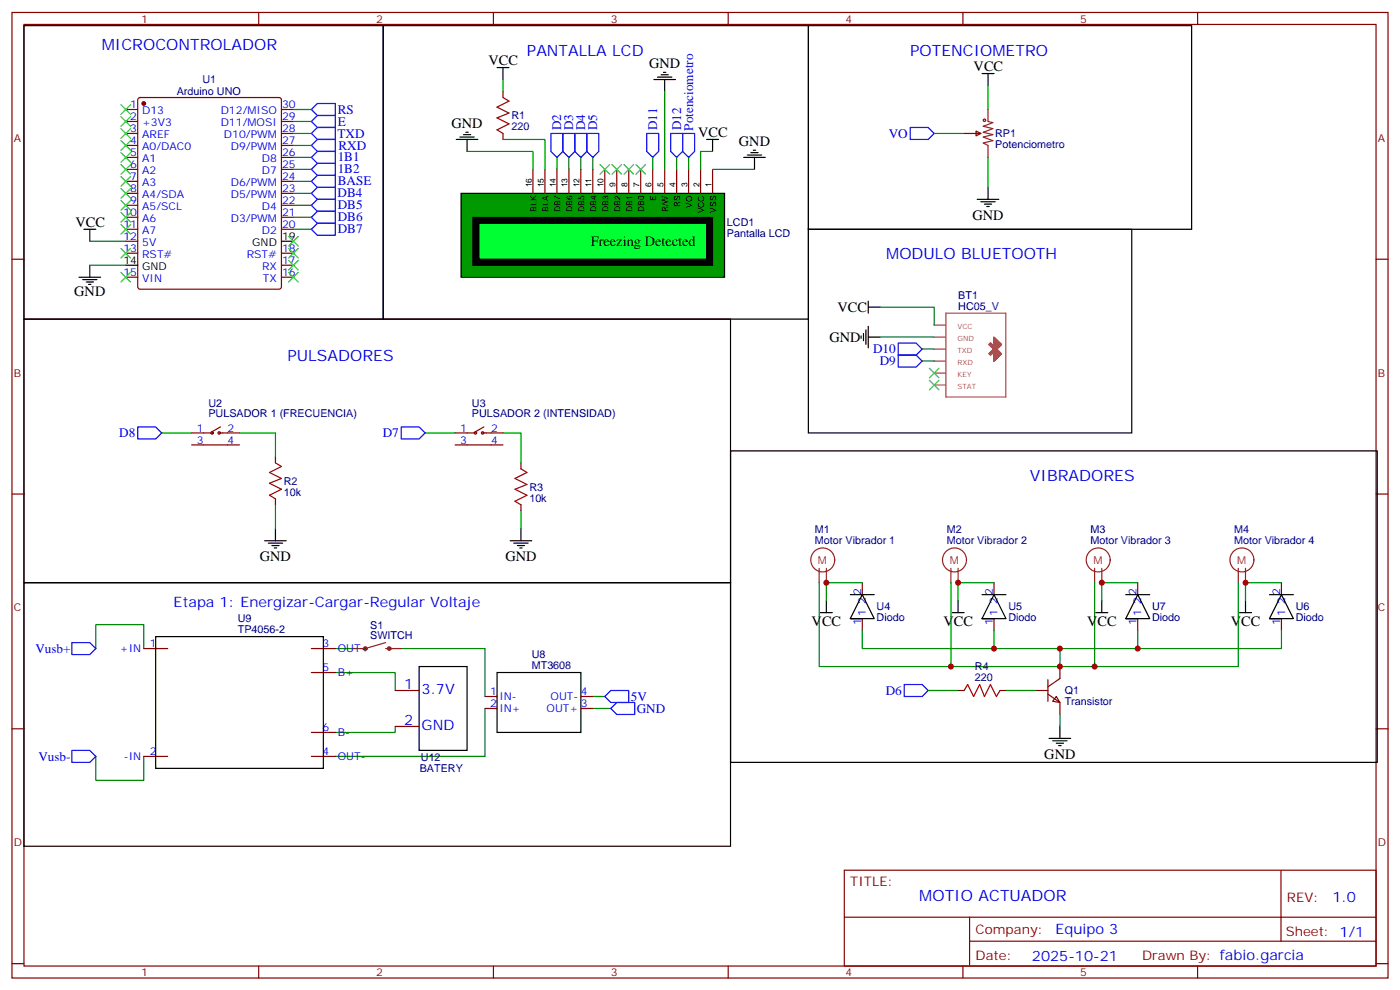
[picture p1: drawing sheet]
<svg xmlns="http://www.w3.org/2000/svg" width="412mm" height="292mm" viewBox="0 0 412 292" stroke-linecap="round" stroke-linejoin="round" font-family="sans-serif">
<g fill="none" stroke="#870000" stroke-width=".35">
<path d="M3.5 3.7h405.4v284.3h-405.4zM7.1 7.2h398.2v277.3h-398.2zM76.2 3.7v3.5M145.3 3.7v3.5M214.5 3.7v3.5M283.6 3.7v3.5M352.8 3.7v3.5M3.5 76.3h3.6M405.3 76.3h3.6M3.5 145.5h3.6M405.3 145.5h3.6M3.5 214.6h3.6"/>
<path d="M405.3 214.6h3.6M248.7 256.3h156.6v28.2h-156.6zM377.3 256.3v20.9M248.7 270.1h156.5M285.6 277.2h119.6M285.6 270.1v14.1M3.5 283.8h3.6M76.2 284.5v3.5M145.3 284.5v3.5M214.5 284.5v3.5M283.6 284.5v3.5M352.8 284.5v3.5"/>
<path d="M405.3 283.8h3.6"/>
</g>
<path d="M135.8 56.9h77.6v24.7h-77.6z" fill="#090" stroke="#000" stroke-width=".35"/>
<g fill="none" stroke="#870000" stroke-width=".35">
<path d="M157 49.9v7M160.5 49.9v7M164 49.9v7M167.6 49.9v7M171.1 49.9v7M174.6 49.9v7M178.2 49.9v7M181.7 49.9v7M185.2 49.9v7M188.7 49.9v7M192.3 49.9v7M195.8 49.9v7"/>
<path d="M199.3 49.9v7M202.8 49.9v7M206.4 49.9v7M209.9 49.9v7"/>
</g>
<path d="M139.3 64h70.6v14.1h-70.6z" fill="#000" stroke="#000" stroke-width=".35"/>
<path d="M141.1 65.8h67v10.5h-67z" fill="none" stroke="#000" stroke-width=".35"/>
<path d="M141.1 65.8h67v10.5h-67z" fill="#0f3" stroke="#000" stroke-width=".35"/>
<g fill="none" stroke="#870000" stroke-width=".35">
<path d="M37 32.2h3.6M37 35.8h3.6M37 39.3h3.6M40.8 28.9l.5-.2h40.9l.5 .2 .2 .5v55.1l-.2 .5-.5 .2h-40.9l-.5-.3-.2-.4v-55.1zM82.9 32.2h3.5M82.9 35.8h3.5M82.9 39.3h3.5M148.2 27v1.7M148.2 39.3v1.8M284 39.3h4.9M287.5 38.6l1.4 .7-1.4 .7zM37 42.8h3.6"/>
<path d="M37 46.4h3.6M37 49.9h3.6M37 53.4h3.6M37 56.9h3.6M82.9 42.8h3.5M82.9 46.4h3.5M82.9 49.9h3.5M82.9 53.4h3.5M82.9 56.9h3.5M37 60.5h3.6M37 64h3.6M37 67.5h3.6"/>
<path d="M37 71h3.6M37 74.6h3.6M82.9 60.5h3.5M82.9 64h3.5M82.9 67.5h3.5M82.9 74.6h3.5M82.9 78.1h3.5M37 81.6h3.6M82.9 81.6h3.5M56.4 131h14.2M56.4 127.5h6M64.6 127.5h6"/>
<path d="M64.9 125.7l-2.5 1.4M81.1 134.5v1.8M134.1 131h14.1M134.1 127.5h6M142.2 127.5h6M142.5 125.7l-2.4 1.4M153.5 136.3v1.8M81.1 146.9v1.8M153.5 148.7v1.7M254 171.6v3.5M292.8 171.6v3.5M335.1 171.6v3.5"/>
<path d="M377.5 171.6v3.5M42.3 191h7.1M91.7 191h7.1M91.7 198h7.1M254 182.2v3.5M292.8 182.2v3.5M312.2 196.3v3.5l-3.5 2.5M335.1 182.2v3.5M377.5 182.2v3.5M91.7 215.7h7.1M116.4 203.3h7.1M116.4 213.9h7.1"/>
<path d="M142.9 205.1h3.5M142.9 208.6h3.5M171.1 205.1h3.5M171.1 208.6h3.5M282.2 203.3h1.8M294.6 203.3h1.7M305.2 203.3h3.5M308.7 200.2v6.3M308.7 204.4l3.5 2.5v3.5M311.1 205.1l1.1 1.8-2.1-.4zM42.3 222.7h7.1M91.7 222.7h7.1"/>
<circle cx="62.4" cy="127.5" r=".35"/>
<circle cx="64.6" cy="127.5" r=".35"/>
<circle cx="140.1" cy="127.5" r=".35"/>
<circle cx="142.2" cy="127.5" r=".35"/>
</g>
<circle cx="42.3" cy="30.5" r=".53" fill="#870000" stroke="#870000" stroke-width=".35"/>
<g fill="none" stroke="#000" stroke-width=".35">
<path d="M7.1 7.5h105.8v86.5h-105.8zM112.9 7.5h125.2v86.5h-125.2zM146.4 19.9h3.5M148.2 19.9v3.5M238.1 7.5h112.9v60h-112.9zM136.5 39.7h2.1M137.2 38.9h.7M192.6 23.4h6.4M193.7 22.7h4.2M194.7 22h2.1M195.4 21.3h.7M195.8 23.4v3.6"/>
<path d="M289.3 21.7h3.5M291 21.7v3.5M134.4 41.1h6.4M135.5 40.4h4.2M137.6 41.1v3.5M208.1 41.1h3.6M209.9 41.1v3.5M219.1 46.4h6.3M220.1 45.6h4.3M221.2 44.9h2.1M221.9 44.2h.7M222.2 46.4v3.5"/>
<path d="M287.9 58.7h6.3M288.9 59.4h4.3M291 55.2v3.5M24.7 67.5h3.5M26.5 67.5v3.5M26.5 78.1v3.5M37 78.1h3.6M82.9 71h3.5M238.1 67.5h95.3v60h-95.3zM290 60.1h2.1M290.7 60.8h.7M7.1 94h208.1v77.6h-208.1z"/>
<path d="M23.3 81.6h6.3M24.3 82.3h4.3M25.4 83h2.1M26.1 83.7h.7M253.6 98.9v.7M254.4 98.2v2.1M255.1 97.2v4.2M255.8 99.3h3.5M255.8 88.7v3.5M255.8 96.1v6.3M255.8 90.5h3.5M215.2 132.8h190.5v91.7h-190.5z"/>
<path d="M78 159.2h6.3M79 159.9h4.3M81.1 155.7v3.5M150.3 159.2h6.3M151.3 159.9h4.3M153.5 155.7v3.5M7.1 171.6h208.1v77.6h-208.1zM80.1 160.7h2.1M80.8 161.4h.7M152.4 160.7h2.1M153.1 161.4h.7M243.4 176.9v3.5"/>
<path d="M250.5 175.1h7M282.2 176.9v3.5M289.3 175.1h7M324.6 176.9v3.5M331.6 175.1h7.1M366.9 176.9v3.5M373.9 175.1h7.1M45.9 187.5h49.3v38.8h-49.3zM123.5 196.3h14.1v24.7h-14.1zM146.4 198h24.7v17.7h-24.7zM241.7 180.4h3.5M250.5 182.2h7l-3.5-7.1-3.5 7.1h3.5"/>
<path d="M280.5 180.4h3.5M289.3 182.2h7l-3.5-7.1-3.5 7.1h3.5M322.8 180.4h3.5M331.6 182.2h7.1l-3.6-7.1-3.5 7.1h3.5M365.1 180.4h3.6M373.9 182.2h7.1l-3.5-7.1-3.6 7.1h3.6M309 217.5h6.4M310.1 218.2h4.2M311.1 218.9h2.2M311.9 219.6h.7M312.2 213.9v3.6"/>
</g>
<g fill="none" stroke="#8c2424" stroke-width=".35">
<path d="M291 32.2v3.6l1.5 .3-2.9 1.1 2.9 .7-2.9 1 2.9 .8-2.9 .7 2.9 1-2.9 .7 1.4 .7v3.6M241.3 167.4v4.2M243.4 167.4v4.2M280.1 167.4v4.2M282.2 167.4v4.2M322.4 167.4v4.2M324.6 167.4v4.2M364.8 167.4v4.2M366.9 167.4v4.2M113.6 189.2l-6 1.8h-3.5M113.6 191h4.6"/>
<circle cx="242.4" cy="164.9" r="3.5"/>
<circle cx="281.2" cy="164.9" r="3.5"/>
<circle cx="323.5" cy="164.9" r="3.5"/>
<circle cx="365.8" cy="164.9" r="3.5"/>
</g>
<g fill="none" stroke="#a10000" stroke-width=".35">
<path d="M148.2 28.7l1.7 1.1-3.5 1.7 3.5 1.8-3.5 1.4 3.5 1.8-3.5 1.7 1.8 1.1M81.1 136.3l1.8 1.1-3.5 1.7 3.5 1.8-3.5 1.4 3.5 1.8-3.5 1.7 1.7 1.1M153.5 138.1l1.7 1-3.5 1.8 3.5 1.8-3.5 1.4 3.5 1.7-3.5 1.8 1.8 1.1M284 203.3l1-1.7 1.8 3.5 1.8-3.5 1.4 3.5 1.7-3.5 1.8 3.5 1.1-1.8"/>
<circle cx="290" cy="35.4" r=".35"/>
</g>
<g fill="none" stroke="#008700" stroke-width=".35">
<path d="M86.4 32.2h5.3M86.4 35.8h5.3M86.4 39.3h5.3M148.2 23.4v3.6M195.8 27v22.9M275.2 39.3h8.8M291 25.2v7M86.4 46.4h5.3M86.4 49.9h5.3M86.4 56.9h5.3M86.4 53.4h5.3M86.4 42.8h5.3"/>
<path d="M137.6 44.6h19.4v5.3M148.2 41.1h12.3v8.8M164 46.4v3.5M167.6 46.4v3.5M171.1 46.4v3.5M174.6 46.4v3.5M192.3 46.4v3.5M199.3 46.4v3.5M202.8 46.4v3.5M209.9 44.6h-3.5v5.3M209.9 49.9h12.3M291 46.4v8.8"/>
<path d="M26.5 78.1h10.5M26.5 71h10.5M86.4 60.5h5.3M86.4 64h5.3M86.4 67.5h5.3M259.3 90.5h15.9v5.2M259.3 99.3h15.9M271.6 102.8h3.6M271.6 106.3h3.6M47.6 127.5h8.8M70.6 127.5h10.5v7M125.2 127.5h8.9"/>
<path d="M148.2 127.5h5.3v8.8M81.1 148.7v7M153.5 150.4v5.3M241.3 171.6v24.7h81.1v-24.7M254 171.6h-10.6v5.3M280.1 171.6v24.7M292.8 171.6h-10.6v5.3M335.1 171.6h-10.5v5.3M364.8 171.6v24.7h-42.4M377.5 171.6h-10.6v5.3M28.2 191v-7.1h14.1v7.1M98.8 198h17.6v5.3"/>
<path d="M98.8 191h5.3M118.2 191h24.7v14.1M254 185.7v5.3h58.2M292.8 185.7v5.3M335.1 185.7v5.3h-22.9v5.3M377.5 185.7v5.3h-42.4M116.4 213.9v1.8h-17.6M142.9 208.6v14.1h-44.1M174.6 208.6h5.3M174.6 205.1h3.6M273.4 203.3h8.8M296.3 203.3h8.9"/>
<path d="M312.2 210.4v3.5M28.2 222.7v7.1h14.1v-7.1"/>
</g>
<g fill="none" stroke="#00f" stroke-width=".35">
<path d="M91.7 39.3l1.8-1.8h5.3v3.6h-5.3zM93.5 30.5h5.3v3.5h-5.3l-1.8-1.8zM93.5 34h5.3v3.5h-5.3l-1.8-1.7zM162.3 39.3h3.5v5.3l-1.8 1.8-1.7-1.8zM165.8 39.3h3.5v5.3l-1.7 1.8-1.8-1.8zM169.3 39.3h3.6v5.3l-1.8 1.8-1.8-1.8zM172.9 39.3h3.5v5.3l-1.8 1.8-1.7-1.8zM190.5 39.3h3.5v5.3l-1.7 1.8-1.8-1.8zM197.6 39.3h3.5v5.3l-1.8 1.8-1.7-1.8zM201.1 39.3h3.5v5.3l-1.8 1.8-1.7-1.8zM268.1 37.5h5.3l1.8 1.8-1.8 1.8h-5.3zM91.7 46.4l1.8-1.8h5.3v3.5h-5.3z"/>
<path d="M91.7 49.9l1.8-1.8h5.3v3.5h-5.3zM91.7 56.9l1.8-1.7h5.3v3.5h-5.3zM91.7 53.4l1.8-1.8h5.3v3.6h-5.3zM91.7 42.8l1.8-1.7h5.3v3.5h-5.3zM91.7 60.5l1.8-1.8h5.3v3.5h-5.3zM91.7 64l1.8-1.8h5.3v3.6h-5.3zM93.5 65.8h5.3v3.5h-5.3l-1.8-1.8zM264.6 101h5.3l1.7 1.8-1.7 1.8h-5.3zM264.6 104.6h5.3l1.7 1.7-1.7 1.8h-5.3zM40.6 125.7h5.3l1.7 1.8-1.7 1.8h-5.3zM118.2 125.7h5.3l1.7 1.8-1.7 1.8h-5.3zM21.2 189.2h5.3l1.7 1.8-1.7 1.8h-5.3z"/>
<path d="M178.2 205.1l1.7-1.8h5.3v3.6h-5.3zM179.9 208.6l1.8-1.7h5.3v3.5h-5.3zM266.3 201.6h5.3l1.8 1.7-1.8 1.8h-5.3zM21.2 221h5.3l1.7 1.7-1.7 1.8h-5.3z"/>
</g>
<g fill="none" stroke="#3c3" stroke-width=".35">
<path d="M35.6 37.9l2.9 2.8M35.6 34.4l2.9 2.8M35.6 30.8l2.9 2.9M38.5 37.9l-2.9 2.8M38.5 34.4l-2.9 2.8M38.5 30.8l-2.9 2.9M35.6 59.1l2.9 2.8M35.6 55.5l2.9 2.8M35.6 52l2.9 2.8M35.6 48.5l2.9 2.8M35.6 44.9l2.9 2.9M35.6 41.4l2.9 2.8"/>
<path d="M38.5 59.1l-2.9 2.8M38.5 55.5l-2.9 2.8M38.5 52l-2.9 2.8M38.5 48.5l-2.9 2.8M38.5 44.9l-2.9 2.9M38.5 41.4l-2.9 2.8M176.7 48.5l2.9 2.8M179.6 48.5l-2.9 2.8M180.3 48.5l2.8 2.8M183.1 48.5l-2.8 2.8M183.8 48.5l2.8 2.8M186.6 48.5l-2.8 2.8"/>
<path d="M187.3 48.5l2.8 2.8M190.1 48.5l-2.8 2.8M35.6 73.2l2.9 2.8M35.6 66.1l2.9 2.8M35.6 62.6l2.9 2.8M38.5 73.2l-2.9 2.8M38.5 66.1l-2.9 2.8M38.5 62.6l-2.9 2.8M85 76.7l2.8 2.8M85 73.2l2.8 2.8M85 69.6l2.8 2.9M87.8 76.7l-2.8 2.8"/>
<path d="M87.8 73.2l-2.8 2.8M87.8 69.6l-2.8 2.9M35.6 80.2l2.9 2.8M38.5 80.2l-2.9 2.8M85 80.2l2.8 2.8M87.8 80.2l-2.8 2.8M273.8 108.4l2.8 2.9M273.8 112l2.8 2.8M276.6 108.4l-2.8 2.9M276.6 112l-2.8 2.8"/>
</g>
<g fill="#a64a4a" stroke="#a64a4a" stroke-width=".29">
<path d="M292.8 106.2h.1z"/>
<path d="M292.8 106.1l.1 .1z"/>
<path d="M292.8 106.1h.2z"/>
<path d="M292.8 106l.2 .1z"/>
<path d="M292.8 106h.2z"/>
<path d="M292.8 106h.3z"/>
<path d="M292.8 105.9l.3 .1z"/>
<path d="M292.8 105.9h.3z"/>
<path d="M292.8 105.9h.4z"/>
<path d="M292.8 105.8l.4 .1z"/>
<path d="M292.8 105.8h.5z"/>
<path d="M292.8 105.7l.5 .1z"/>
<path d="M292.8 105.7h.5z"/>
<path d="M292.8 105.7h.6z"/>
<path d="M292.8 105.6l.6 .1z"/>
<path d="M292.8 105.6h.6z"/>
<path d="M292.8 105.6h.7z"/>
<path d="M292.8 105.5l.7 .1z"/>
<path d="M292.8 105.5h.7z"/>
<path d="M292.8 105.5h.8z"/>
<path d="M292.8 105.4l.8 .1z"/>
<path d="M292.8 105.4h.9z"/>
<path d="M292.8 105.3l.9 .1z"/>
<path d="M292.8 105.3h.9z"/>
<path d="M292.8 105.3h1z"/>
<path d="M292.8 105.2l1 .1z"/>
<path d="M292.8 105.2h1z"/>
<path d="M292.8 105.2h1.1z"/>
<path d="M292.8 105.1l1.1 .1z"/>
<path d="M292.8 105.1h1.1z"/>
<path d="M292.8 105.1h1.2z"/>
<path d="M292.8 105l1.2 .1z"/>
<path d="M292.8 105h1.3z"/>
<path d="M292.8 104.9l1.3 .1z"/>
<path d="M292.8 104.9h.5z"/>
<path d="M293.3 104.9h.8z"/>
<path d="M293.4 104.9h.8z"/>
<path d="M292.8 104.8l.5 .1z"/>
<path d="M293.4 104.8l.8 .1z"/>
<path d="M292.8 104.8h.5z"/>
<path d="M293.4 104.8h.8z"/>
<path d="M293.5 104.8h.7z"/>
<path d="M293.5 104.8h.8z"/>
<path d="M292.8 104.7l.5 .1z"/>
<path d="M293.5 104.7l.8 .1z"/>
<path d="M292.8 104.7h.5z"/>
<path d="M293.6 104.7h.7z"/>
<path d="M293.6 104.7h.8z"/>
<path d="M292.8 104.6l.5 .1z"/>
<path d="M293.6 104.6l.8 .1z"/>
<path d="M292.8 104.6h.5z"/>
<path d="M293.7 104.6h.7z"/>
<path d="M293.7 104.6h.8z"/>
<path d="M292.8 104.5l.5 .1z"/>
<path d="M293.7 104.5l.8 .1z"/>
<path d="M292.8 104.5h.5z"/>
<path d="M293.8 104.5h.7z"/>
<path d="M293.8 104.5h.8z"/>
<path d="M292.8 104.4l.5 .1z"/>
<path d="M293.8 104.4l.8 .1z"/>
<path d="M291.7 104.4h.2z"/>
<path d="M292.8 104.4h.5z"/>
<path d="M293.8 104.4h.8z"/>
<path d="M293.9 104.4h.7z"/>
<path d="M293.9 104.4h.8z"/>
<path d="M291.6 104.4h.3z"/>
<path d="M291.6 104.3l.3 .1z"/>
<path d="M292.8 104.3l.5 .1z"/>
<path d="M293.9 104.3l.8 .1z"/>
<path d="M291.6 104.3h.4z"/>
<path d="M292.8 104.3h.5z"/>
<path d="M293.9 104.3h.8z"/>
<path d="M294 104.3h.7z"/>
<path d="M294 104.3h.8z"/>
<path d="M291.5 104.3h.5z"/>
<path d="M291.5 104.2l.6 .1z"/>
<path d="M292.8 104.2l.5 .1z"/>
<path d="M294 104.2l.8 .1z"/>
<path d="M291.5 104.2h.6z"/>
<path d="M292.8 104.2h.5z"/>
<path d="M294.1 104.2h.7z"/>
<path d="M294.1 104.2h.8z"/>
<path d="M291.4 104.2h.7z"/>
<path d="M291.4 104.1l.7 .1z"/>
<path d="M292.8 104.1l.5 .1z"/>
<path d="M294.1 104.1l.8 .1z"/>
<path d="M291.4 104.1h.8z"/>
<path d="M292.8 104.1h.5z"/>
<path d="M294.1 104.1h.8z"/>
<path d="M294 104.1h.8z"/>
<path d="M291.4 104l.8 .1z"/>
<path d="M292.8 104l.5 .1z"/>
<path d="M294 104l.8 .1z"/>
<path d="M291.5 104h.8z"/>
<path d="M292.8 104h.5z"/>
<path d="M294 104h.8z"/>
<path d="M293.9 104h.8z"/>
<path d="M291.5 103.9l.8 .1z"/>
<path d="M292.8 103.9l.5 .1z"/>
<path d="M293.9 103.9l.8 .1z"/>
<path d="M291.6 103.9h.8z"/>
<path d="M292.8 103.9h.5z"/>
<path d="M293.9 103.9h.8z"/>
<path d="M293.8 103.9h.8z"/>
<path d="M291.6 103.9h.9z"/>
<path d="M291.7 103.8l.8 .1z"/>
<path d="M292.8 103.8l.5 .1z"/>
<path d="M293.8 103.8l.8 .1z"/>
<path d="M291.7 103.8h.8z"/>
<path d="M292.8 103.8h.5z"/>
<path d="M293.8 103.8h.8z"/>
<path d="M293.7 103.8h.8z"/>
<path d="M291.7 103.8h.9z"/>
<path d="M291.8 103.7l.8 .1z"/>
<path d="M292.8 103.7l.5 .1z"/>
<path d="M293.7 103.7l.8 .1z"/>
<path d="M291.8 103.7h.8z"/>
<path d="M292.8 103.7h.5z"/>
<path d="M293.7 103.7h.8z"/>
<path d="M293.6 103.7h.8z"/>
<path d="M291.8 103.7h.9z"/>
<path d="M291.8 103.6l.9 .1z"/>
<path d="M292.8 103.6l.5 .1z"/>
<path d="M293.6 103.6l.8 .1z"/>
<path d="M291.9 103.6h.8z"/>
<path d="M292.8 103.6h.5z"/>
<path d="M293.6 103.6h.8z"/>
<path d="M293.5 103.6h.8z"/>
<path d="M291.9 103.6h1.4z"/>
<path d="M292 103.6h1.3z"/>
<path d="M292 103.5l1.3 .1z"/>
<path d="M293.5 103.5l.8 .1z"/>
<path d="M292 103.5h1.3z"/>
<path d="M293.5 103.5h.8z"/>
<path d="M293.4 103.5h.8z"/>
<path d="M292.1 103.5h1.2z"/>
<path d="M292.1 103.4l1.2 .1z"/>
<path d="M293.4 103.4l.8 .1z"/>
<path d="M292.1 103.4h1.2z"/>
<path d="M293.4 103.4h.8z"/>
<path d="M293.3 103.4h.8z"/>
<path d="M292.1 103.4h2z"/>
<path d="M292.2 103.3l1.9 .1z"/>
<path d="M292.2 103.3h1.9z"/>
<path d="M292.2 103.3h1.8z"/>
<path d="M292.3 103.2l1.7 .1z"/>
<path d="M292.3 103.2h1.7z"/>
<path d="M292.3 103.2h1.6z"/>
<path d="M292.4 103.2h1.5z"/>
<path d="M292.4 103.1l1.5 .1z"/>
<path d="M292.4 103.1h1.5z"/>
<path d="M292.4 103.1h1.4z"/>
<path d="M292.5 103.1h1.3z"/>
<path d="M292.5 103l1.3 .1z"/>
<path d="M292.5 103h1.3z"/>
<path d="M292.5 103h1.2z"/>
<path d="M292.6 103h1.1z"/>
<path d="M292.6 102.9l1.1 .1z"/>
<path d="M292.6 102.9h1.1z"/>
<path d="M292.6 102.9h1z"/>
<path d="M292.7 102.9h.9z"/>
<path d="M292.7 102.8l.9 .1z"/>
<path d="M292.7 102.8h.9z"/>
<path d="M292.7 102.8h.8z"/>
<path d="M292.7 102.7l.9 .1z"/>
<path d="M292.7 102.7h.9z"/>
<path d="M292.6 102.7h1z"/>
<path d="M292.6 102.7h1.1z"/>
<path d="M292.6 102.6l1.1 .1z"/>
<path d="M292.6 102.6h1.1z"/>
<path d="M292.5 102.6h1.3z"/>
<path d="M292.5 102.5l1.3 .1z"/>
<path d="M292.5 102.5h1.3z"/>
<path d="M292.4 102.5h1.4z"/>
<path d="M292.4 102.5h1.5z"/>
<path d="M292.4 102.4l1.5 .1z"/>
<path d="M292.4 102.4h1.5z"/>
<path d="M292.3 102.4h1.6z"/>
<path d="M292.3 102.4h1.7z"/>
<path d="M292.3 102.3l1.7 .1z"/>
<path d="M292.3 102.3h1.7z"/>
<path d="M292.2 102.3h1.8z"/>
<path d="M292.2 102.3h1.9z"/>
<path d="M292.2 102.2l1.9 .1z"/>
<path d="M292.2 102.2h1.9z"/>
<path d="M292.1 102.2h2z"/>
<path d="M292.1 102.2h1.2z"/>
<path d="M293.3 102.2h.8z"/>
<path d="M293.3 102.2h.9z"/>
<path d="M293.4 102.2h.8z"/>
<path d="M292.1 102.1l1.2 .1z"/>
<path d="M293.4 102.1l.8 .1z"/>
<path d="M292.1 102.1h1.2z"/>
<path d="M293.4 102.1h.8z"/>
<path d="M292 102.1h1.3z"/>
<path d="M293.4 102.1h.9z"/>
<path d="M293.5 102.1h.8z"/>
<path d="M292 102l1.3 .1z"/>
<path d="M293.5 102l.8 .1z"/>
<path d="M292 102h1.3z"/>
<path d="M293.5 102h.8z"/>
<path d="M291.9 102h1.4z"/>
<path d="M291.9 102h.8z"/>
<path d="M292.8 102h.5z"/>
<path d="M293.5 102h.9z"/>
<path d="M293.6 102h.8z"/>
<path d="M291.9 101.9l.8 .1z"/>
<path d="M292.8 101.9l.5 .1z"/>
<path d="M293.6 101.9l.8 .1z"/>
<path d="M291.9 101.9h.8z"/>
<path d="M292.8 101.9h.5z"/>
<path d="M293.6 101.9h.8z"/>
<path d="M291.8 101.9h.8z"/>
<path d="M293.7 101.9h.8z"/>
<path d="M291.8 101.8l.8 .1z"/>
<path d="M292.8 101.8l.5 .1z"/>
<path d="M293.7 101.8l.8 .1z"/>
<path d="M291.8 101.8h.8z"/>
<path d="M292.8 101.8h.5z"/>
<path d="M293.7 101.8h.8z"/>
<path d="M291.7 101.8h.8z"/>
<path d="M293.8 101.8h.8z"/>
<path d="M291.7 101.7l.8 .1z"/>
<path d="M292.8 101.7l.5 .1z"/>
<path d="M293.8 101.7l.8 .1z"/>
<path d="M291.7 101.7h.8z"/>
<path d="M292.8 101.7h.5z"/>
<path d="M293.8 101.7h.8z"/>
<path d="M291.6 101.7h.8z"/>
<path d="M293.8 101.7h.9z"/>
<path d="M293.9 101.7h.8z"/>
<path d="M291.6 101.6l.8 .1z"/>
<path d="M292.8 101.6l.5 .1z"/>
<path d="M293.9 101.6l.8 .1z"/>
<path d="M291.6 101.6h.8z"/>
<path d="M292.8 101.6h.5z"/>
<path d="M293.9 101.6h.8z"/>
<path d="M291.5 101.6h.8z"/>
<path d="M293.9 101.6h.9z"/>
<path d="M294 101.6h.8z"/>
<path d="M291.5 101.5l.8 .1z"/>
<path d="M292.8 101.5l.5 .1z"/>
<path d="M294 101.5l.8 .1z"/>
<path d="M291.5 101.5h.8z"/>
<path d="M292.8 101.5h.5z"/>
<path d="M294 101.5h.8z"/>
<path d="M291.4 101.5h.8z"/>
<path d="M294 101.5h.9z"/>
<path d="M294.1 101.5h.8z"/>
<path d="M291.4 101.4l.8 .1z"/>
<path d="M292.8 101.4l.5 .1z"/>
<path d="M294.1 101.4l.8 .1z"/>
<path d="M291.4 101.4h.8z"/>
<path d="M292.8 101.4h.5z"/>
<path d="M294.1 101.4h.8z"/>
<path d="M291.4 101.4h.7z"/>
<path d="M294 101.4h.8z"/>
<path d="M291.5 101.3l.6 .1z"/>
<path d="M292.8 101.3l.5 .1z"/>
<path d="M294 101.3l.8 .1z"/>
<path d="M291.5 101.3h.6z"/>
<path d="M292.8 101.3h.5z"/>
<path d="M294 101.3h.8z"/>
<path d="M291.5 101.3h.5z"/>
<path d="M293.9 101.3h.8z"/>
<path d="M291.6 101.2l.4 .1z"/>
<path d="M292.8 101.2l.5 .1z"/>
<path d="M293.9 101.2l.8 .1z"/>
<path d="M291.6 101.2h.4z"/>
<path d="M292.8 101.2h.5z"/>
<path d="M293.9 101.2h.8z"/>
<path d="M291.6 101.2h.3z"/>
<path d="M293.8 101.2h.8z"/>
<path d="M291.7 101.2h.2z"/>
<path d="M291.7 101.1l.2 .1z"/>
<path d="M292.8 101.1l.5 .1z"/>
<path d="M293.8 101.1l.8 .1z"/>
<path d="M291.7 101.1h.2z"/>
<path d="M292.8 101.1h.5z"/>
<path d="M293.8 101.1h.8z"/>
<path d="M291.7 101.1h.1z"/>
<path d="M293.7 101.1h.8z"/>
<path d="M292.8 101l.5 .1z"/>
<path d="M293.7 101l.8 .1z"/>
<path d="M292.8 101h.5z"/>
<path d="M293.7 101h.8z"/>
<path d="M293.6 101h.8z"/>
<path d="M292.8 100.9l.5 .1z"/>
<path d="M293.6 100.9l.8 .1z"/>
<path d="M292.8 100.9h.5z"/>
<path d="M293.6 100.9h.8z"/>
<path d="M293.6 100.9h.7z"/>
<path d="M293.5 100.9h.8z"/>
<path d="M292.8 100.8l.5 .1z"/>
<path d="M293.5 100.8l.8 .1z"/>
<path d="M292.8 100.8h.5z"/>
<path d="M293.5 100.8h.8z"/>
<path d="M293.5 100.8h.7z"/>
<path d="M293.4 100.8h.8z"/>
<path d="M292.8 100.7l.5 .1z"/>
<path d="M293.4 100.7l.8 .1z"/>
<path d="M292.8 100.7h.5z"/>
<path d="M293.4 100.7h.8z"/>
<path d="M293.4 100.7h.7z"/>
<path d="M293.3 100.7h.8z"/>
<path d="M292.8 100.7h1.3z"/>
<path d="M292.8 100.6l1.3 .1z"/>
<path d="M292.8 100.6h1.3z"/>
<path d="M292.8 100.6h1.2z"/>
<path d="M292.8 100.5l1.2 .1z"/>
<path d="M292.8 100.5h1.2z"/>
<path d="M292.8 100.5h1.1z"/>
<path d="M292.8 100.4l1.1 .1z"/>
<path d="M292.8 100.4h1.1z"/>
<path d="M292.8 100.4h1z"/>
<path d="M292.8 100.3l1 .1z"/>
<path d="M292.8 100.3h1z"/>
<path d="M292.8 100.3h.9z"/>
<path d="M292.8 100.2l.9 .1z"/>
<path d="M292.8 100.2h.9z"/>
<path d="M292.8 100.2h.8z"/>
<path d="M292.8 100.1l.8 .1z"/>
<path d="M292.8 100.1h.8z"/>
<path d="M292.8 100.1h.7z"/>
<path d="M292.8 100l.7 .1z"/>
<path d="M292.8 100h.7z"/>
<path d="M292.8 100h.6z"/>
<path d="M292.8 99.9l.6 .1z"/>
<path d="M292.8 99.9h.6z"/>
<path d="M292.8 99.9h.5z"/>
<path d="M292.8 99.8l.5 .1z"/>
<path d="M292.8 99.8h.5z"/>
<path d="M292.8 99.8h.4z"/>
<path d="M292.8 99.7l.4 .1z"/>
<path d="M292.8 99.7h.4z"/>
<path d="M292.8 99.7h.3z"/>
<path d="M292.8 99.6l.3 .1z"/>
<path d="M292.8 99.6h.3z"/>
<path d="M292.8 99.6h.2z"/>
<path d="M292.8 99.5l.2 .1z"/>
<path d="M292.8 99.5h.2z"/>
<path d="M292.8 99.5h.1z"/>
</g>
<path d="M275.2 95.7h3.4M275.2 99.3h3.4M278.6 92.2h17.7v24.7h-17.7zM275.2 102.8h3.4M275.2 106.3h3.4M275.2 113.4h3.4M275.2 109.9h3.4" fill="none" stroke="#a64a4a" stroke-width=".35"/>
<g fill="none" stroke="#8c2424" stroke-width=".71">
<circle cx="107.6" cy="191" r=".35"/>
<circle cx="114.7" cy="191" r=".35"/>
</g>
<g fill="#c00">
<circle cx="322.4" cy="196.3" r=".88"/>
<circle cx="312.2" cy="196.3" r=".88"/>
<circle cx="280.1" cy="196.3" r=".88"/>
<circle cx="324.6" cy="171.6" r=".88"/>
<circle cx="366.9" cy="171.6" r=".88"/>
<circle cx="335.1" cy="191" r=".88"/>
<circle cx="243.4" cy="171.6" r=".88"/>
<circle cx="312.2" cy="191" r=".88"/>
<circle cx="292.8" cy="191" r=".88"/>
<circle cx="282.2" cy="171.6" r=".88"/>
</g>
<g font-size="4.6" fill="#00f">
<text x="30" y="14.6">MICROCONTROLADOR</text>
<text x="155.2" y="16.4">PANTALLA LCD</text>
<text x="268.1" y="16.4">POTENCIOMETRO</text>
<text x="261.1" y="76.3">MODULO BLUETOOTH</text>
<text x="84.7" y="106.3">PULSADORES</text>
<text x="303.4" y="141.6">VIBRADORES</text>
<text x="270.8" y="265.3">MOTIO ACTUADOR</text>
</g>
<g font-size="4.2">
<text x="143.9" y="19.2">VCC</text>
<text x="191.2" y="20.1">GND</text>
<text x="286.8" y="21">VCC</text>
<text x="133" y="37.8">GND</text>
<text x="205.7" y="40.4">VCC</text>
<text x="217.7" y="43.1">GND</text>
<text x="286.5" y="64.8">GND</text>
<text x="22.2" y="66.8">VCC</text>
<text x="174" y="72.4">Freezing Detected</text>
<text x="21.9" y="87.3">GND</text>
<text x="246.7" y="91.8">VCC</text>
<text x="244.3" y="100.7">GND</text>
<text x="76.6" y="165.3">GND</text>
<text x="148.9" y="165.3">GND</text>
<text x="239.1" y="184.4">VCC</text>
<text x="277.9" y="184.4">VCC</text>
<text x="320.2" y="184.4">VCC</text>
<text x="362.6" y="184.4">VCC</text>
<text x="307.6" y="223.5">GND</text>
</g>
<g font-size="4.2" fill="#00f">
<text x="51.2" y="178.6">Etapa 1: Energizar-Cargar-Regular Voltaje</text>
<text x="119" y="203">1</text>
<text x="124.2" y="204.4">3.7V</text>
<text x="119" y="213.6">2</text>
<text x="124.2" y="215">GND</text>
<text x="392.5" y="265.5">1.0</text>
<text x="310.9" y="275.1">Equipo 3</text>
<text x="304" y="282.9">2025-10-21</text>
</g>
<g font-size="3.9" fill="#00f">
<text x="99.5" y="33.4">RS</text>
<text x="99.4" y="40.6">TXD</text>
<text x="99.5" y="37">E</text>
<text x="165.3" y="38.4" transform="rotate(-90 165.3 38.4)">D2</text>
<text x="168.9" y="38.4" transform="rotate(-90 168.9 38.4)">D3</text>
<text x="172.4" y="38.4" transform="rotate(-90 172.4 38.4)">D4</text>
<text x="175.9" y="38.4" transform="rotate(-90 175.9 38.4)">D5</text>
<text x="193.6" y="38.4" transform="rotate(-90 193.6 38.4)">D11</text>
<text x="200.6" y="38.4" transform="rotate(-90 200.6 38.4)">D12</text>
<text x="204.2" y="38.5" transform="rotate(-90 204.2 38.5)">Potenciometro</text>
<text x="261.8" y="40.5">VO</text>
<text x="99.5" y="47.6">1B1</text>
<text x="99.7" y="44.1">RXD</text>
<text x="99.5" y="51.1">1B2</text>
<text x="99.4" y="58.1">DB4</text>
<text x="99.5" y="54.6">BASE</text>
<text x="99.5" y="61.7">DB5</text>
<text x="99.5" y="65.2">DB6</text>
<text x="99.5" y="68.7">DB7</text>
<text x="257.2" y="104">D10</text>
<text x="259.1" y="107.5">D9</text>
<text x="35.1" y="128.7">D8</text>
<text x="112.7" y="128.7">D7</text>
<text x="10.4" y="192.2">Vusb+</text>
<text x="185.8" y="206.4">5V</text>
<text x="187.6" y="209.9">GND</text>
<text x="260.9" y="204.6">D6</text>
<text x="11.3" y="224">Vusb-</text>
</g>
<g font-size="3.9" fill="#800">
<text x="250.5" y="260.8">TITLE:</text>
<text x="379.1" y="265.5">REV:</text>
<text x="287.4" y="275">Company:</text>
<text x="378.7" y="275.7">Sheet: 1/1</text>
<text x="287.4" y="282.7">Date:</text>
<text x="336.4" y="282.8">Drawn By: fabio.garcia</text>
</g>
<g font-size="3.2" fill="#800">
<text x="41.6" y="6.7">1</text>
<text x="110.8" y="6.7">2</text>
<text x="179.9" y="6.7">3</text>
<text x="249.1" y="6.7">4</text>
<text x="318.2" y="6.7">5</text>
<text x="4.1" y="41.8">A</text>
<text x="405.9" y="41.8">A</text>
<text x="4.1" y="110.9">B</text>
<text x="405.9" y="110.9">B</text>
<text x="4.1" y="180.1">C</text>
<text x="405.9" y="180.1">C</text>
<text x="4.1" y="249.2">D</text>
<text x="405.9" y="249.2">D</text>
<text x="41.6" y="287.5">1</text>
<text x="110.8" y="287.5">2</text>
<text x="179.9" y="287.5">3</text>
<text x="249.1" y="287.5">4</text>
<text x="318.2" y="287.5">5</text>
</g>
<g font-size="3.2" fill="#000080">
<text x="52.1" y="28.1">Arduino UNO</text>
<text x="59.6" y="24.5">U1</text>
<text x="150.6" y="35.1">R1</text>
<text x="150.6" y="38.4">220</text>
<text x="293.2" y="40.4">RP1</text>
<text x="293.2" y="43.7">Potenciometro</text>
<text x="214.1" y="69.8">Pantalla LCD</text>
<text x="214.1" y="66.5">LCD1</text>
<text x="282.3" y="88">BT1</text>
<text x="282.3" y="91.2">HC05_V</text>
<text x="61.4" y="119.7">U2</text>
<text x="139" y="119.7">U3</text>
<text x="61.4" y="122.9">PULSADOR 1 (FRECUENCIA)</text>
<text x="139" y="122.9">PULSADOR 2 (INTENSIDAD)</text>
<text x="83.6" y="142.8">R2</text>
<text x="83.6" y="145.9">10k</text>
<text x="155.9" y="147.7">10k</text>
<text x="155.9" y="144.5">R3</text>
<text x="240.1" y="160.3">Motor Vibrador 1</text>
<text x="240.1" y="157.1">M1</text>
<text x="278.9" y="160.3">Motor Vibrador 2</text>
<text x="278.9" y="157.1">M2</text>
<text x="321.2" y="160.3">Motor Vibrador 3</text>
<text x="321.2" y="157.1">M3</text>
<text x="363.5" y="160.3">Motor Vibrador 4</text>
<text x="363.5" y="157.1">M4</text>
<text x="258.2" y="179.8">U4</text>
<text x="297" y="179.8">U5</text>
<text x="339.4" y="179.8">U7</text>
<text x="381.7" y="179.8">U6</text>
<text x="70" y="183.2">U9</text>
<text x="109" y="185.1">S1</text>
<text x="258.2" y="183">Diodo</text>
<text x="297" y="183">Diodo</text>
<text x="339.4" y="183">Diodo</text>
<text x="381.7" y="183">Diodo</text>
<text x="70" y="186.3">TP4056-2</text>
<text x="109" y="188.2">SWITCH</text>
<text x="156.6" y="197">MT3608</text>
<text x="156.6" y="193.8">U8</text>
<text x="287.2" y="197.3">R4</text>
<text x="287.2" y="200.5">220</text>
<text x="313.6" y="207.7">Transistor</text>
<text x="313.6" y="204.5">Q1</text>
<text x="123.7" y="227.5">BATERY</text>
<text x="124" y="224">U12</text>
</g>
<g font-size="3.2" fill="#00f">
<text x="38.4" y="31.9">1</text>
<text x="38.4" y="35.4">2</text>
<text x="41.9" y="33.7">D13</text>
<text x="65" y="33.7">D12/MISO</text>
<text x="83.1" y="35.4">29</text>
<text x="83.1" y="31.9">30</text>
<text x="38.4" y="38.9">3</text>
<text x="41.9" y="37.2">+3V3</text>
<text x="41.9" y="40.7">AREF</text>
<text x="65" y="37.2">D11/MOSI</text>
<text x="66" y="40.7">D10/PWM</text>
<text x="83.1" y="38.9">28</text>
<text x="38.4" y="42.5">4</text>
<text x="38.4" y="46">5</text>
<text x="41.9" y="44.2">A0/DAC0</text>
<text x="41.9" y="47.8">A1</text>
<text x="68" y="44.2">D9/PWM</text>
<text x="77.1" y="47.8">D8</text>
<text x="83.1" y="46">26</text>
<text x="83.1" y="42.5">27</text>
<text x="38.4" y="49.5">6</text>
<text x="38.4" y="53.1">7</text>
<text x="41.9" y="51.3">A2</text>
<text x="77.1" y="51.3">D7</text>
<text x="83.1" y="53.1">24</text>
<text x="83.1" y="49.5">25</text>
<text x="38.4" y="56.6">8</text>
<text x="41.9" y="54.8">A3</text>
<text x="41.9" y="58.3">A4/SDA</text>
<text x="68" y="58.3">D5/PWM</text>
<text x="68" y="54.8">D6/PWM</text>
<text x="83.1" y="56.6">23</text>
<text x="36.4" y="63.6">10</text>
<text x="38.4" y="60.1">9</text>
<text x="41.9" y="61.9">A5/SCL</text>
<text x="41.9" y="65.4">A6</text>
<text x="68" y="65.4">D3/PWM</text>
<text x="77.1" y="61.9">D4</text>
<text x="83.1" y="63.6">21</text>
<text x="83.1" y="60.1">22</text>
<text x="36.4" y="67.2">11</text>
<text x="36.4" y="70.7">12</text>
<text x="41.9" y="68.9">A7</text>
<text x="77.1" y="68.9">D2</text>
<text x="83.1" y="67.2">20</text>
<text x="36.4" y="74.2">13</text>
<text x="41.9" y="72.5">5V</text>
<text x="41.9" y="76">RST#</text>
<text x="72.7" y="76">RST#</text>
<text x="83.1" y="77.8">17</text>
<text x="83.1" y="74.2">18</text>
<text x="36.4" y="81.3">15</text>
<text x="41.9" y="83">VIN</text>
<text x="77.2" y="79.5">RX</text>
<text x="77.5" y="83">TX</text>
<text x="83.1" y="81.3">16</text>
<text x="58" y="130.7">3</text>
<text x="58" y="127.1">1</text>
<text x="67" y="130.7">4</text>
<text x="67" y="127.1">2</text>
<text x="135.6" y="130.7">3</text>
<text x="135.6" y="127.1">1</text>
<text x="144.6" y="130.7">4</text>
<text x="144.6" y="127.1">2</text>
<text x="253.6" y="175.1" transform="rotate(-90 253.6 175.1)">2</text>
<text x="255.1" y="177.8" transform="rotate(-90 255.1 177.8)">2</text>
<text x="292.5" y="175.1" transform="rotate(-90 292.5 175.1)">2</text>
<text x="293.9" y="177.8" transform="rotate(-90 293.9 177.8)">2</text>
<text x="334.8" y="175.1" transform="rotate(-90 334.8 175.1)">2</text>
<text x="336.2" y="177.8" transform="rotate(-90 336.2 177.8)">2</text>
<text x="377.1" y="175.1" transform="rotate(-90 377.1 175.1)">2</text>
<text x="378.5" y="177.8" transform="rotate(-90 378.5 177.8)">2</text>
<text x="253.6" y="184.2" transform="rotate(-90 253.6 184.2)">1</text>
<text x="255.1" y="181.5" transform="rotate(-90 255.1 181.5)">1</text>
<text x="292.5" y="184.2" transform="rotate(-90 292.5 184.2)">1</text>
<text x="293.9" y="181.5" transform="rotate(-90 293.9 181.5)">1</text>
<text x="334.8" y="184.2" transform="rotate(-90 334.8 184.2)">1</text>
<text x="336.2" y="181.5" transform="rotate(-90 336.2 181.5)">1</text>
<text x="377.1" y="184.2" transform="rotate(-90 377.1 184.2)">1</text>
<text x="378.5" y="181.5" transform="rotate(-90 378.5 181.5)">1</text>
<text x="44.1" y="190.6">1</text>
<text x="95" y="190.6">3</text>
<text x="35.3" y="192.1">+IN</text>
<text x="95" y="197.7">5</text>
<text x="99.5" y="192.1">OUT+</text>
<text x="99.5" y="199.1">B+</text>
<text x="144.4" y="204.8">1</text>
<text x="144.4" y="208.3">2</text>
<text x="147.1" y="206.2">IN-</text>
<text x="147.1" y="209.7">IN+</text>
<text x="161" y="209.7">OUT+</text>
<text x="162.2" y="206.2">OUT-</text>
<text x="171.1" y="208.3">3</text>
<text x="171.1" y="204.8">4</text>
<text x="95" y="215.3">6</text>
<text x="99.5" y="216.7">B-</text>
<text x="36.5" y="223.8">-IN</text>
<text x="44.1" y="222.4">2</text>
<text x="95" y="222.4">4</text>
<text x="99.5" y="223.8">OUT-</text>
</g>
<g font-size="3.2">
<text x="83.1" y="70.7">19</text>
<text x="36.4" y="77.8">14</text>
<text x="74.3" y="72.5">GND</text>
<text x="41.9" y="79.5">GND</text>
</g>
<g font-size="3.2" fill="#903">
<text x="240.9" y="165.9">M</text>
<text x="279.8" y="165.9">M</text>
<text x="322.1" y="165.9">M</text>
<text x="364.4" y="165.9">M</text>
</g>
<g font-size="2.5">
<text x="156.6" y="55.2" transform="rotate(-90 156.6 55.2)">16</text>
<text x="160.2" y="55.2" transform="rotate(-90 160.2 55.2)">15</text>
<text x="163.7" y="55.2" transform="rotate(-90 163.7 55.2)">14</text>
<text x="167.2" y="55.2" transform="rotate(-90 167.2 55.2)">13</text>
<text x="170.7" y="55.2" transform="rotate(-90 170.7 55.2)">12</text>
<text x="174.3" y="55.2" transform="rotate(-90 174.3 55.2)">11</text>
<text x="177.8" y="55.2" transform="rotate(-90 177.8 55.2)">10</text>
<text x="181.3" y="55.2" transform="rotate(-90 181.3 55.2)">9</text>
<text x="184.9" y="55.2" transform="rotate(-90 184.9 55.2)">8</text>
<text x="188.4" y="55.2" transform="rotate(-90 188.4 55.2)">7</text>
<text x="191.9" y="55.2" transform="rotate(-90 191.9 55.2)">6</text>
<text x="193.3" y="59.3" transform="rotate(-90 193.3 59.3)">E</text>
<text x="195.4" y="55.2" transform="rotate(-90 195.4 55.2)">5</text>
<text x="199" y="55.2" transform="rotate(-90 199 55.2)">4</text>
<text x="202.5" y="55.2" transform="rotate(-90 202.5 55.2)">3</text>
<text x="206" y="55.2" transform="rotate(-90 206 55.2)">2</text>
<text x="209.5" y="55.2" transform="rotate(-90 209.5 55.2)">1</text>
<text x="158" y="62.3" transform="rotate(-90 158 62.3)">BLK</text>
<text x="161.6" y="62.3" transform="rotate(-90 161.6 62.3)">BLA</text>
<text x="165.1" y="62.4" transform="rotate(-90 165.1 62.4)">DB7</text>
<text x="168.6" y="62.4" transform="rotate(-90 168.6 62.4)">DB6</text>
<text x="172.2" y="62.4" transform="rotate(-90 172.2 62.4)">DB5</text>
<text x="175.7" y="62.4" transform="rotate(-90 175.7 62.4)">DB4</text>
<text x="179.2" y="62.4" transform="rotate(-90 179.2 62.4)">DB3</text>
<text x="182.7" y="62.4" transform="rotate(-90 182.7 62.4)">DB2</text>
<text x="186.3" y="62.4" transform="rotate(-90 186.3 62.4)">DB1</text>
<text x="189.8" y="62.4" transform="rotate(-90 189.8 62.4)">DB0</text>
<text x="196.8" y="62.4" transform="rotate(-90 196.8 62.4)">R/W</text>
<text x="200.4" y="61.1" transform="rotate(-90 200.4 61.1)">RS</text>
<text x="203.9" y="61.2" transform="rotate(-90 203.9 61.2)">VO</text>
<text x="207.4" y="62.9" transform="rotate(-90 207.4 62.9)">VCC</text>
<text x="211" y="62.6" transform="rotate(-90 211 62.6)">VSS</text>
</g>
<g font-size="2.1" fill="#a54b4b">
<text x="282.1" y="96.8">VCC</text>
<text x="282.1" y="100.3">GND</text>
<text x="282.1" y="103.8">TXD</text>
<text x="282.1" y="107.4">RXD</text>
<text x="282.1" y="110.9">KEY</text>
<text x="282.1" y="114.4">STAT</text>
</g>
</svg>
